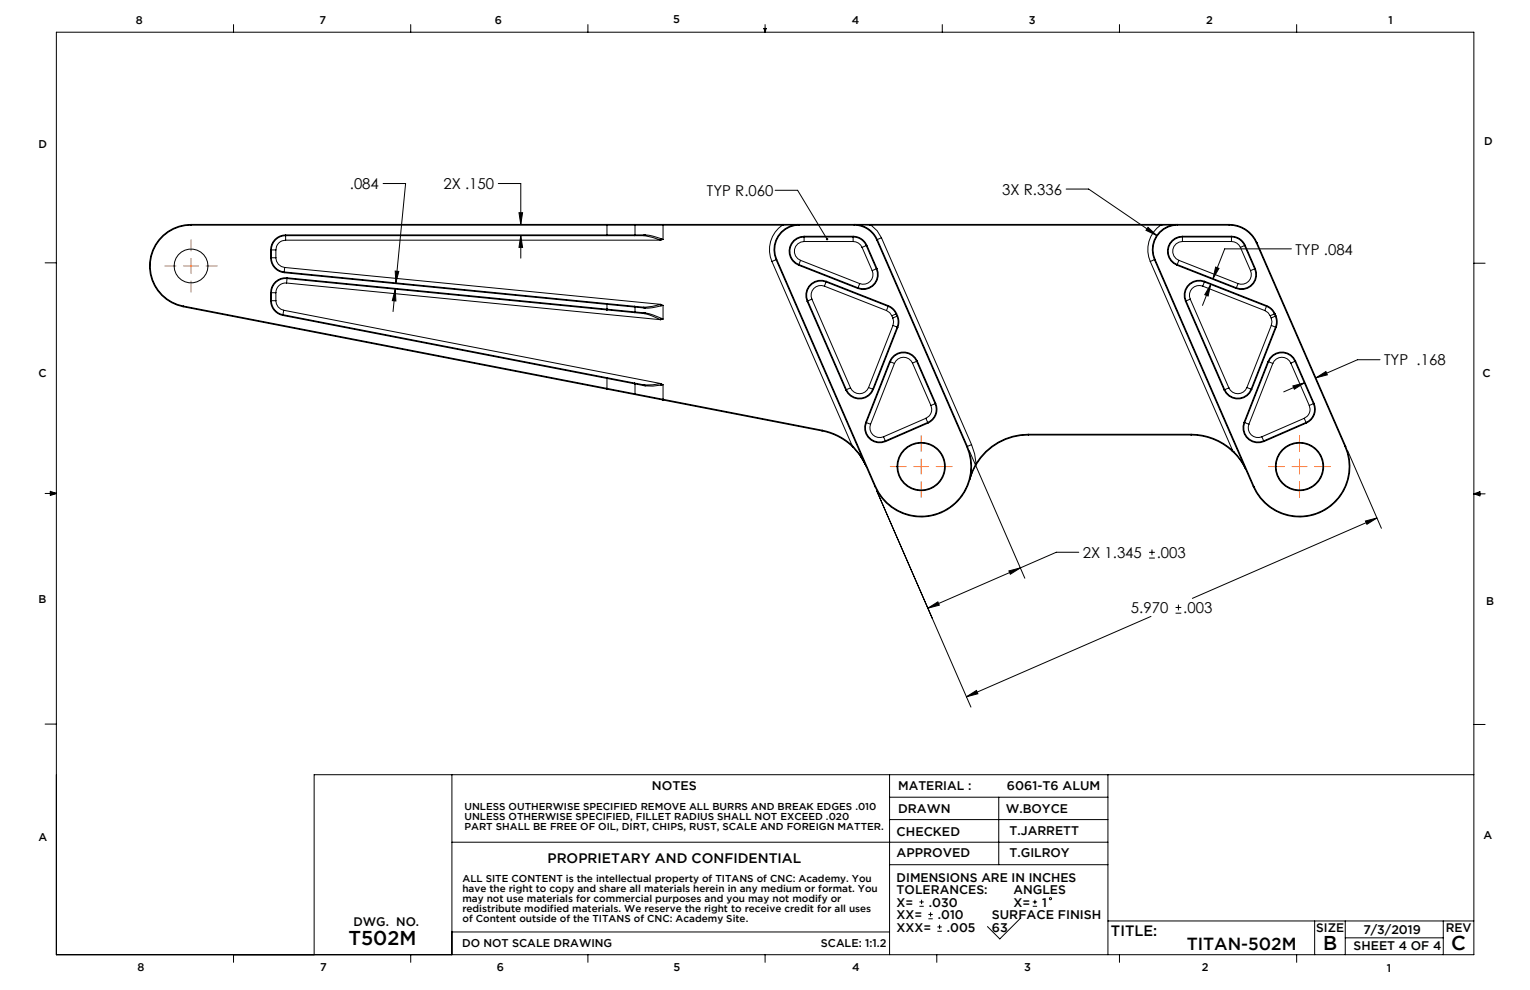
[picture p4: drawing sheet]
<svg xmlns="http://www.w3.org/2000/svg" width="432mm" height="279mm" viewBox="0 0 432 279" stroke-linecap="round" stroke-linejoin="round" font-family="sans-serif">
<g fill="none" stroke="#000" stroke-width=".28">
<path d="M15.9 9.1h400.1v260.3h-400.1zM65.9 6.9v2.2M115.9 6.9v2.2M165.9 6.9v2.2M215.6 8h.6l-.3 1.1zM215.7 8l.2 1.1M215.9 6.9v2.2M216 8l-.1 1.1M265.9 6.9v2.2M315.9 6.9v2.2M365.9 6.9v2.2M108.1 51.8h6.4l-2.8 28"/>
<path d="M140.6 51.8h6.4v11.5M218.8 53.7h6.3l8.3 13.8M300.9 53.4h6.3l19.2 13M12.7 74.2h3.2M53.9 63.5a11.5 11.5 0 0 0-11.4 10.5 11.5 11.5 0 0 0 9.2 12.4M53.9 63.3a11.7 11.7 0 0 0-11.7 10.6 11.7 11.7 0 0 0 9.5 12.7M53.9 63.5h125.3M53.9 63.3v.2M53.9 63.3h117.4M76.4 72.7a4.2 4.2 0 0 0 3.8 4.3M76.4 70.5v2.2M76.4 70.5h.2"/>
<path d="M76.4 72.7h.2M76.6 72.7a4 4 0 0 0 3.6 4M76.6 70.5h1.3M76.6 72.7h1.3M76.6 70.5v2.2M77.9 72.7a2.75 2.75 0 0 0 2.4 2.8M77.9 70.5v2.2M80.2 77l91.1 8.9M80.2 76.7v.3M80.2 76.7l91.1 9M80.3 75.5l-.1 1.2M80.3 75.5l106.2 10.4"/>
<path d="M80.6 66.3a4.2 4.2 0 0 0-4.2 4.2M80.6 66.5a4 4 0 0 0-4 4M80.6 66.3h98.6M80.6 66.5v1.3M80.6 67.8a2.75 2.75 0 0 0-2.7 2.7M80.6 66.3v.2M80.6 66.5h90.7M80.6 67.8h105.9M80.9 79.9a2.75 2.75 0 0 0-3 2.7M80.9 79.9l105.6 10.3M81 78.6a4 4 0 0 0-4.4 4M81 78.6l-.1 1.3"/>
<path d="M81 78.6l90.3 8.9M81 78.4a4.2 4.2 0 0 0-4.6 4.2M81 78.4l90.3 8.9M81 78.4v.2M111.5 76.5l1 .1-.8 3.2zM146.5 60h1l-.5 3.3zM147 66.5l.5 3.3h-1zM147 66.5v6.4M171.3 66.5h7.8M171.3 63.3h7.8M171.3 63.3v3.2M179.1 66.5h2.6"/>
<path d="M179.1 63.3h8M179.1 63.3l.1 .2M179.2 63.5h41.6M179.2 66.3h2.6M179.2 63.5v2.8M179.2 66.3l-.1 .2M181.7 66.5h.3M181.8 66.3h.3M181.8 66.3l-.1 .2M182 66.5l4.4 1.3M182.1 66.3l2.1 .3 2.4 .8M182.1 66.3l-.1 .2"/>
<path d="M186.4 67.8h.1M186.6 67.4l.5 .2M186.6 67.4l-.2 .4M187.1 63.3h34M187.1 63.3v4.3M187.1 67.6l-.6 .2M217.9 73.8l22.5 51.9M219 73.3l-1.1 .5M219 73.3l27.9 64.1M219.2 73.2l27.9 64.1M219.2 73.2l-.2 .1M220.8 63.5a8.4 8.4 0 0 0-2.9 10.3"/>
<path d="M220.8 63.3v.2M221.1 63.5h-.3M221.1 63.3h4M221.1 63.3v.2M225.1 63.3l-4 .2M225.1 63.3h16.4M225.4 74.9l16.7 6.5M225.5 74.7l-.1 .2M225.5 74.7l16.7 6.5M225.5 63.5a6.9 6.9 0 0 0-6.3 9.7M225.5 63.5v-.2a7.1 7.1 0 0 0-6.5 10M225.5 63.5h15.6"/>
<path d="M225.9 73.5l-.4 1.2M225.9 73.5l16.7 6.5M226.9 66.7a4.2 4.2 0 0 0-4.1 3.4 4.2 4.2 0 0 0 2.6 4.8M226.9 66.9a4 4 0 0 0-3.9 3.3 4 4 0 0 0 2.5 4.5M226.9 66.9v1.3M226.9 68.2a2.75 2.75 0 0 0-2.7 2.2 2.75 2.75 0 0 0 1.7 3.1M226.9 66.7h13.9M226.9 66.9h13.9M226.9 66.7v.2M226.9 68.2h13.9M233.1 79.6a4 4 0 0 0-4.3 .9 4 4 0 0 0-.8 4.4M233.1 79.6l-.4 1.2"/>
<path d="M233.1 79.6l17.5 6.9M233.2 79.4a4.2 4.2 0 0 0-4.6 1 4.2 4.2 0 0 0-.8 4.6M233.2 79.4l17.5 6.9M233.2 79.4l-.1 .2M240.8 66.7a4.2 4.2 0 0 1 3.9 2.5M240.8 66.9a4 4 0 0 1 3.7 2.4M240.8 68.2a2.75 2.75 0 0 1 2.5 1.6M240.8 66.9v1.3M240.8 66.7v.2M241.1 63.5a6.9 6.9 0 0 1 6.3 4.2M241.1 63.5v-.2a7.1 7.1 0 0 1 6.5 4.3M241.5 63.3l4 .2"/>
<path d="M241.5 63.3h4M243.3 69.8l2.9 6.6M244.5 69.3l-1.2 .5M244.5 69.3l2.8 6.6M244.7 69.2l2.8 6.6M244.7 69.2l-.2 .1M245.5 63.5h.3M245.5 63.3h82.4M245.5 63.3v.2M245.8 63.5l1.7 1.6 1.3 2M245.8 63.5h81.8M245.8 63.3v.2"/>
<path d="M246.2 76.4a2.75 2.75 0 0 1-.6 3 2.75 2.75 0 0 1-3 .6M247.3 75.9a4 4 0 0 1-.8 4.4 4 4 0 0 1-4.3 .9M247.3 75.9l-1.1 .5M247.4 67.7l25.4 58.4M247.5 75.8a4.2 4.2 0 0 1-.8 4.6 4.2 4.2 0 0 1-4.6 1M247.5 75.8l-.2 .1M247.6 67.6l25.4 58.4M247.6 67.6l-.2 .1M248.8 67.1l-1.2 .5M248.8 67.1l25.4 58.4M324 64.2l2.4 2.2-3-1.4zM324.6 73.8l23.3 53.3"/>
<path d="M325.8 73.3l-1.2 .5M325.8 73.3l27.9 64.1M326 73.2l27.9 64.1M326 73.2l-.2 .1M327.6 63.5a8.4 8.4 0 0 0-3 10.3M327.6 63.3v.2M327.9 63.5h-.3M327.9 63.3h4M327.9 63.3v.2M331.9 63.3l-4 .2M331.9 63.3h15M332.2 74.9l16.7 6.5"/>
<path d="M332.2 74.7v.2M332.2 74.7l16.7 6.5M332.3 63.5a6.9 6.9 0 0 0-6.3 9.7M332.3 63.5v-.2a7.1 7.1 0 0 0-6.5 10M332.3 63.5h14.6M332.7 73.5l-.5 1.2M332.7 73.5l16.7 6.5M333.7 66.7a4.2 4.2 0 0 0-4.2 3.4 4.2 4.2 0 0 0 2.7 4.8M333.7 66.9a4 4 0 0 0-3.9 3.3 4 4 0 0 0 2.4 4.5M333.7 66.9v1.3M333.7 68.2a2.75 2.75 0 0 0-2.7 2.2 2.75 2.75 0 0 0 1.7 3.1M333.7 66.7h13.8"/>
<path d="M333.7 66.9h13.8M333.7 66.7v.2M333.7 68.2h13.8M338.7 79.1h.1M339.9 79.6a4 4 0 0 0-4.4 .9 4 4 0 0 0-.8 4.4M339.9 79.6l-.5 1.2M339.9 79.6l17.5 6.9M340 79.4a4.2 4.2 0 0 0-4.6 1 4.2 4.2 0 0 0-.9 4.6M340 79.4l17.5 6.9M340 79.4l-.1 .2M343.1 75.4l.9 .3-1.7 2.9zM346.9 63.5a8.3 8.3 0 0 1 7.7 5.1"/>
<path d="M346.9 63.3a8.6 8.6 0 0 1 7.8 5.2M346.9 63.3v.2M347.5 66.7a4.2 4.2 0 0 1 3.9 2.5M347.5 66.9a4 4 0 0 1 3.7 2.4M347.5 68.2a2.75 2.75 0 0 1 2.6 1.6M347.5 66.9v1.3M347.5 66.7v.2M350.1 69.8l2.8 6.6M351.2 69.3l-1.1 .5M351.2 69.3l2.9 6.6M351.4 69.2l2.9 6.6M351.4 69.2l-.2 .1"/>
<path d="M352.9 76.4a2.75 2.75 0 0 1-.5 3 2.75 2.75 0 0 1-3 .6M354.1 75.9a4 4 0 0 1-.8 4.4 4 4 0 0 1-4.4 .9M354.1 75.9l-1.2 .5M354.3 75.8a4.2 4.2 0 0 1-.8 4.6 4.2 4.2 0 0 1-4.6 1M354.3 75.8l-.2 .1M354.6 68.6l25 57.5M354.7 68.5l25.1 57.5M354.7 68.5l-.1 .1M364.5 70.2h-18.9l-3.3 8.4M416 74.3h3.1M51.7 86.6l119.6 23.2M51.7 86.4l119.6 23.2"/>
<path d="M51.7 86.4v.2M76.4 84.9a4.2 4.2 0 0 0 3.4 4.1M76.4 82.6v2.3M76.4 84.9h.2M76.4 82.6h.2M76.6 84.9a4 4 0 0 0 3.2 3.9M76.6 82.6h1.3M76.6 84.9h1.3M76.6 82.6v2.3M77.9 84.9a2.75 2.75 0 0 0 2.2 2.7M77.9 82.6v2.3M79.8 89l91.5 17.8"/>
<path d="M79.8 88.8v.2M79.8 88.8l91.5 17.8M80.1 87.6l-.3 1.2M80.1 87.6l106.4 20.7M111.5 81.6l.2 3.3-1-.1zM111.5 81.6l-.6 6.3M171.3 85.9h.1M171.3 87.5h.1M171.3 85.9l7.9 .8M171.3 87.5l7.7 .7M171.3 85.9v1.4M171.3 87.3h.1"/>
<path d="M171.3 85.7h.1M171.3 85.7l7.8 .7M171.3 85.7v.2M171.3 87.3l7.9 .7M171.3 87.3v.2M179 88.2l2.7 .3M179.1 86.4l.1 .3M179.1 86.4h.1M179.1 86.4l2.6 .3M179.2 86.7h.1M179.2 86.7l2.6 .2M179.2 86.7v1.3"/>
<path d="M179.2 88h.1M179.2 88l2.6 .3M179.2 88l-.2 .2M181.7 86.7h.3M181.7 88.5h.3M181.7 86.7l.1 .2M181.8 86.9l.3 .1M181.8 88.3h.3M181.8 88.3l-.1 .2M182 88.5l4.4 1.7M182 86.7l.1 .3M182.1 88.3l2.2 .6 2.3 .9"/>
<path d="M182.1 88.3l-.1 .2M186.4 90.2h.1M186.5 85.9l-4.5 .8M186.5 85.9l.1 .4M186.5 85.9h.1M186.5 85.9l.6 .3M186.6 86.3l-2.5 .5-2 .2M186.6 89.8l.5 .3M186.6 89.8l-.2 .4M187.1 86.2v3.9M187.1 86.2l-.5 .1M187.1 90.1l-.6 .1"/>
<path d="M227.8 85l10.9 25.1M228 84.9l-.2 .1M228 84.9l10.9 25.1M229.1 84.4l-1.1 .5M229.1 84.4l10.9 25.1M232.7 80.8a2.75 2.75 0 0 0-3 .6 2.75 2.75 0 0 0-.6 3M232.7 80.8l17.5 6.8M242.2 81.2l-.1 .2M242.6 80l-.4 1.2M250.2 87.6l.9 .6 .6 .9M250.6 86.5a4 4 0 0 1 2.3 2.1M250.6 86.5l-.4 1.1"/>
<path d="M250.7 86.3a4.2 4.2 0 0 1 2.4 2.2M250.7 86.3l-.1 .2M251.7 89.1l.3 .6M252 89.7l.2 1.1-.2 1M252 91.8l1.2 .5M252 91.8l-6.9 17.6M252.9 88.6l-1.2 .5M252.9 88.6l.2 .6M253.1 88.5l.2 .7M253.1 88.5l-.2 .1M253.1 89.2a4 4 0 0 1 .1 3.1M253.1 89.2l-1.1 .5"/>
<path d="M253.2 92.3l-6.9 17.5M253.2 92.3l.2 .1M253.3 89.2a4.2 4.2 0 0 1 .1 3.2M253.3 89.2h-.2M253.4 92.4l-6.9 17.5M334.5 85l11 25.1M334.7 84.9l-.2 .1M334.7 84.9l11 25.1M335.9 84.4l-1.2 .5M335.9 84.4l10.9 25.1M339.4 80.8a2.75 2.75 0 0 0-3 .6 2.75 2.75 0 0 0-.5 3M339.4 80.8l17.6 6.8"/>
<path d="M341.7 80.3l-.7 3.2-1-.3zM341.7 80.3l-2.3 5.9M348.9 81.2v.2M349.4 80l-.5 1.2M357 87.6l.9 .6 .6 .9M357.4 86.5a4 4 0 0 1 2.2 2.1M357.4 86.5l-.4 1.1M357.5 86.3a4.2 4.2 0 0 1 2.3 2.2M357.5 86.3l-.1 .2M358.5 89.1l.2 .6M358.7 89.7l.3 1.1-.2 1M358.8 91.8l1.2 .5"/>
<path d="M358.8 91.8l-6.9 17.6M359.6 88.6l-1.1 .5M359.6 88.6l.3 .6M359.8 88.5l.3 .7M359.8 88.5l-.2 .1M359.9 89.2a4 4 0 0 1 .1 3.1M359.9 89.2l-1.2 .5M360 92.3l-6.9 17.5M360 92.3l.2 .1M360.1 89.2a4.2 4.2 0 0 1 .1 3.2M360.1 89.2h-.2M360.2 92.4l-6.9 17.5"/>
<path d="M171.3 106.8l7.9 1.5M171.3 109.8l7.7 1.5M171.3 106.8v2.8M171.3 109.6h.1M171.3 109.6v.2M171.3 106.6h.1M171.3 106.6l7.8 1.5M171.3 106.6v.2M171.3 109.6l7.9 1.6M179.1 111.3h.1M179.1 111.3l8 1.6M179.1 108.1h.1"/>
<path d="M179.1 108.1l.1 .2M179.1 108.1l2.6 .5M179.2 108.3h.1M179.2 108.3l2.5 .5M179.2 111.2l-.2 .1M179.2 111.2h.1M179.2 108.3v2.9M179.2 111.2l7.9 1.5M181.7 108.6l.3 .1M181.7 108.6v.2M181.7 108.8l.4 .1M182 108.7l.1 .2"/>
<path d="M186.5 108.3l-4.5 .4M186.5 108.3l.1 .4M186.5 108.3h.1M186.5 108.3l.6 .3M186.6 108.7l-2.4 .3-2.1-.1M187.1 112.9h.1M187.1 112.9l44.9 8.7M187.1 112.7v.2M187.1 108.6l-.5 .1M187.1 108.6v4.1M187.1 112.7h.1M187.2 112.7l44.8 8.7"/>
<path d="M187.2 112.7l-.1 .2M238.9 110l-.2 .1M240 109.5l-1.1 .5M244.3 119.2a4.2 4.2 0 0 0 1 4.6 4.2 4.2 0 0 0 4.6 .8M244.3 119.2l.2 .1M244.5 119.3a4 4 0 0 0 1 4.3 4 4 0 0 0 4.4 .8M244.5 119.3l1.2 .4M245.1 109.4l1.2 .4M245.1 109.4a2.75 2.75 0 0 1-2.5 1.7 2.75 2.75 0 0 1-2.6-1.6M245.7 119.7a2.75 2.75 0 0 0 .6 3 2.75 2.75 0 0 0 3.1 .6M246.3 109.8a4 4 0 0 1-3.7 2.6 4 4 0 0 1-3.7-2.4M246.3 109.8l.2 .1"/>
<path d="M246.5 109.9a4.2 4.2 0 0 1-3.9 2.7 4.2 4.2 0 0 1-3.9-2.5M251.1 102l-6.8 17.2M251.1 102l.2 .1M251.3 102.1l1.1 .5M251.3 102.1l-6.8 17.2M252.4 102.6l-6.7 17.1M257.5 102.5a2.75 2.75 0 0 0-2.6-1.7 2.75 2.75 0 0 0-2.5 1.8M257.5 102.5l5.2 11.9M258.7 102a4 4 0 0 0-3.8-2.4 4 4 0 0 0-3.6 2.5M258.7 102l-1.2 .5M258.7 102l5.2 11.9M258.9 101.9a4.2 4.2 0 0 0-4-2.6 4.2 4.2 0 0 0-3.8 2.7"/>
<path d="M258.9 101.9l5.2 11.9M258.9 101.9l-.2 .1M261.3 118.1l.5 1.1M261.3 118.1l-11.9 5.2M261.8 119.2l-11.9 5.2M261.8 119.2l.1 .2M261.9 119.4l-12 5.2M262.7 114.4a2.75 2.75 0 0 1-1.4 3.7M263.9 113.9a4 4 0 0 1-2.1 5.3M263.9 113.9l-1.2 .5M264.1 113.8a4.2 4.2 0 0 1-2.2 5.6M264.1 113.8l-.2 .1"/>
<path d="M345.7 110l-.2 .1M346.8 109.5l-1.1 .5M351.1 119.2a4.2 4.2 0 0 0 1 4.6 4.2 4.2 0 0 0 4.6 .8M351.1 119.2l.2 .1M351.3 119.3a4 4 0 0 0 .9 4.3 4 4 0 0 0 4.4 .8M351.3 119.3l1.2 .4M351.9 109.4l1.2 .4M351.9 109.4a2.75 2.75 0 0 1-2.5 1.7 2.75 2.75 0 0 1-2.6-1.6M352.5 119.7a2.75 2.75 0 0 0 .6 3 2.75 2.75 0 0 0 3 .6M353.1 109.8a4 4 0 0 1-3.7 2.6 4 4 0 0 1-3.7-2.4M353.1 109.8l.2 .1M353.3 109.9a4.2 4.2 0 0 1-3.9 2.7 4.2 4.2 0 0 1-3.9-2.5"/>
<path d="M357.8 102l-6.7 17.2M357.8 102l.2 .1M358 102.1l1.2 .5M358 102.1l-6.7 17.2M359.2 102.6l-6.7 17.1M364.3 102.5a2.75 2.75 0 0 0-2.6-1.7 2.75 2.75 0 0 0-2.5 1.8M364.3 102.5l5.2 11.9M364.9 108.9l3.2-.8-2.8 1.7zM365.5 102a4 4 0 0 0-3.8-2.4 4 4 0 0 0-3.7 2.5M365.5 102l-1.2 .5M365.5 102l5.2 11.9M365.7 101.9a4.2 4.2 0 0 0-4-2.6 4.2 4.2 0 0 0-3.9 2.7"/>
<path d="M365.7 101.9l5.2 11.9M365.7 101.9l-.2 .1M368.1 118.1l.5 1.1M368.1 118.1l-12 5.2M368.1 108.1l-5.8 2.5M368.6 119.2l-12 5.2M368.6 119.2l.1 .2M368.7 119.4l-12 5.2M369.5 114.4a2.75 2.75 0 0 1-1.4 3.7M370.7 113.9a4 4 0 0 1-2.1 5.3M370.7 113.9l-1.2 .5M370.9 113.8a4.2 4.2 0 0 1-2.2 5.6"/>
<path d="M370.9 113.8l-.2 .1M371.4 106.6l2.8-1.7 .4 .9zM389.5 101.5h-6.4l-11.7 5.1M12.7 139.3h3.2M14.2 139l1.7 .3M14.2 138.7l1.7 .6-1.7 .5zM15.9 139.3l-1.7 .2M232 121.6a17.1 17.1 0 0 1 8.3 4.2M232 121.4a17.3 17.3 0 0 1 8.4 4.3M232 121.4v.2M240.3 125.8l.4 .4M240.4 125.7l.4 .3"/>
<path d="M240.4 125.7l-.1 .1M240.8 126l1.9 2.3 1.4 2.6-1.5-2.5-1.9-2.2M240.8 126l-.1 .2M242.5 128.2l1.9 3.4M247.1 137.3l-.2 .1M247.4 138.5l26.6 61.1M249.4 123.3l.5 1.1M249.9 124.4v.2M253.1 131.7h.3M272.8 126.1a14 14 0 0 1-7.2 18.4 14 14 0 0 1-18.5-7.2M273 126a14.2 14.2 0 0 1-7.3 18.7 14.2 14.2 0 0 1-18.8-7.3M273 126l-.2 .1"/>
<path d="M273.5 127.2l15.7 36M273.9 134.8l-.2 .6M273.9 134.8h.1M274.2 125.5l-1.2 .5M274.2 125.5l.9 2.6 .4 2.7M275.3 131.1l-.8 1.6-.6 2.1M275.3 131.1l.2 .1M275.5 130.8l-.2 .3M275.5 130.8l.1 .1M275.5 131.2l-1.7 3.8M275.6 130.9l-.1 .3M290.2 122.6a17.3 17.3 0 0 0-14.7 8.2"/>
<path d="M290.2 122.8a17.1 17.1 0 0 0-14.6 8.1M290.2 122.6v.2M290.2 122.6h46M290.2 122.8h46M336.2 122.6a17.3 17.3 0 0 1 11.7 4.5M336.2 122.8a17.1 17.1 0 0 1 11.5 4.5M336.2 122.6v.2M347.7 127.3l.4 .3M347.9 127.1l.3 .4M347.9 127.1l-.2 .2M348.2 127.5l1.9 2.2 1.4 2.7-1.5-2.5-1.9-2.3M348.2 127.5l-.1 .1"/>
<path d="M353.9 137.3l-.2 .1M356.1 123.3l.5 1.1M356.6 124.4l.1 .2M359.9 131.7h.2M379.6 126.1a14 14 0 0 1-7.2 18.4 14 14 0 0 1-18.5-7.2M379.8 126a14.2 14.2 0 0 1-7.4 18.7 14.2 14.2 0 0 1-18.7-7.3M379.8 126l-.2 .1M380.3 127.2l9.6 21.9M416 139.4h3.1M416 139.4l1.7-.6v1.1zM416 139.4l1.7 .2M417.7 139.1l-1.7 .3"/>
<path d="M304.5 155.9h-6.4l-36.2 15.7M324.3 157.5h1.6M324.3 155.9h1.6M325.1 155.1v1.6M385.4 147l3.2-.8-2.8 1.8zM388.6 146.2l-52.1 22.7M261.9 171.6l2.8-1.7 .4 .9zM284.7 161.1l3.3-.8-2.9 1.8zM324.8 174l-52 22.6M331.8 173.1h1.6M331.8 171.4h1.6M332.6 170.6v1.6"/>
<path d="M272.8 196.6l2.8-1.7 .4 .9zM12.7 204.4h3.2M127.5 218.6v50.8M251.1 218.6v50.8M312.7 218.6v50.8M416 204.5h3.1M416 218.6h-327.3v50.8M127.5 237.7h185.2M251.1 231.3h61.6M251.1 225h61.6M281.9 225v19M251.1 244h61.6"/>
<path d="M259.5 255.8h1.2M259.5 254.6h1.2M260.1 253.9v1.3M262 259.3h1.2M262 258.1h1.2M262.6 257.5v1.2M288 259.1l-5.8 5.9-3.5-3.5M291.5 255.8h1.2M291.5 254.6h1.2M292.1 253.9v1.3M312.7 259.9h103.3M371 259.9v9.5"/>
<path d="M379.7 259.9v9.5M407.3 259.9v9.5M65.9 269.4v2.2M115.9 269.4v2.2M127.5 263h123.6M165.9 269.4v2.2M215.9 269.4v2.2M264.4 269.4v2.2M264.6 262.8h1.2M264.6 261.6h1.2M265.2 261v1.2M315.9 269.4v2.2"/>
<path d="M365.9 269.4v2.2M379.7 264.7h27.6"/>
<circle cx="53.9" cy="75.1" r="4.8"/>
<circle cx="260" cy="131.7" r="6.8"/>
<circle cx="260" cy="131.7" r="6.6"/>
<circle cx="366.8" cy="131.7" r="6.8"/>
<circle cx="366.8" cy="131.7" r="6.6"/>
<circle cx="296.5" cy="253.6" r=".31"/>
</g>
<g fill="none" stroke="#ff8040" stroke-width=".28">
<path d="M46.5 75.1h3.2M51.8 75.1h4.2M53.9 67.7v3.1M53.9 72.9v4.3M53.9 79.3v3.2M58.2 75.1h3.1M251.2 131.7h4.5M257.9 131.7h4.2M260 122.9v4.5M260 129.6v4.2M260 135.9v4.5M264.2 131.7h4.5"/>
<path d="M358 131.7h4.5M364.6 131.7h4.3M366.8 122.9v4.5M366.8 129.6v4.2M366.8 135.9v4.5M371 131.7h4.5"/>
</g>
<g fill="#000">
<path d="M233.2 67.2l.5 .1v.4l-.3-.2 .2 .3-.5-.1z"/>
<path d="M111.5 76.5l1 .1-.8 3.2zM111.5 81.6l.2 3.3-1-.1zM343.1 75.4l.9 .3-1.7 2.9zM341.7 80.3l-.7 3.2-1-.3zM364.9 108.9l3.2-.8-2.8 1.7zM371.4 106.6l2.8-1.7 .4 .9zM272.8 196.6l2.8-1.7 .4 .9zM385.4 147l3.2-.8-2.8 1.8zM261.9 171.6l2.8-1.7 .4 .9zM284.7 161.1l3.3-.8-2.9 1.8zM324 64.2l-.6 .8 3 1.4zM146.5 60h1l-.5 3.3zM147 66.5l.5 3.3h-1z"/>
</g>
<g font-size="5.6">
<text x="98.3" y="266.6">T502M</text>
<text x="373.4" y="268.2">B</text>
<text x="409.6" y="268.2">C</text>
</g>
<text font-size="4.9" x="334.9" y="268.2">TITAN-502M</text>
<g font-size="4.2">
<text x="98.7" y="53.4">.084</text>
<text x="125.1" y="53.4">2X .150</text>
<text x="199.5" y="55.3">TYP R.060</text>
<text x="282.8" y="55">3X R.336</text>
<text x="365.6" y="71.8">TYP .084</text>
<text x="390.6" y="103.1">TYP .168</text>
<text x="305.6" y="157.4">2X 1.345</text>
<text x="326.5" y="157.4">.003</text>
<text x="319.2" y="173">5.970</text>
<text x="333.9" y="173">.003</text>
<text x="313.5" y="264.2">TITLE:</text>
</g>
<text font-size="3.9" x="154.5" y="243.5">PROPRIETARY AND CONFIDENTIAL</text>
<g font-size="3.5">
<text x="184" y="223">NOTES</text>
<text x="253.5" y="223.1">MATERIAL :</text>
<text x="284.2" y="223">6061-T6 ALUM</text>
<text x="253.4" y="229.4">DRAWN</text>
<text x="283.8" y="229.4">W.BOYCE</text>
<text x="253" y="235.8">CHECKED</text>
<text x="284.9" y="235.8">T.JARRETT</text>
<text x="253" y="242">APPROVED</text>
<text x="284.9" y="241.9">T.GILROY</text>
<text x="253.1" y="248.8">DIMENSIONS ARE IN INCHES</text>
<text x="253.1" y="252.3">TOLERANCES:</text>
<text x="253.1" y="255.8">X=</text>
<text x="262.2" y="255.8">.030</text>
<text x="286" y="252.3">ANGLES</text>
<text x="286" y="255.8">X=</text>
<text x="294.2" y="255.8">1</text>
<text x="99.7" y="261.5">DWG. NO.</text>
<text x="253.1" y="262.9">XXX=</text>
<text x="253.1" y="259.4">XX=</text>
<text x="264.7" y="259.4">.010</text>
<text x="267.2" y="262.9">.005</text>
<text x="279.9" y="259.4">SURFACE FINISH</text>
<text x="279.9" y="262.9">63</text>
<text x="371.5" y="263.2">SIZE</text>
<text x="384.8" y="263.5">7/3/2019</text>
<text x="408" y="263.2">REV</text>
<text x="382" y="268.2">SHEET 4 OF 4</text>
</g>
<g font-size="3.2">
<text x="38.3" y="6.8">8</text>
<text x="90.2" y="6.8">7</text>
<text x="139.7" y="6.6">6</text>
<text x="190" y="6.6">5</text>
<text x="240.4" y="6.7">4</text>
<text x="290.4" y="6.8">3</text>
<text x="340.4" y="6.7">2</text>
<text x="391.9" y="6.8">1</text>
<text x="10.9" y="41.7">D</text>
<text x="418.9" y="40.8">D</text>
<text x="10.9" y="106.4">C</text>
<text x="418.4" y="106.5">C</text>
<text x="10.8" y="170.3">B</text>
<text x="419.4" y="170.7">B</text>
<text x="10.8" y="237.3">A</text>
<text x="418.6" y="236.9">A</text>
<text x="130.4" y="267.2">DO NOT SCALE DRAWING</text>
<text x="231.7" y="267.4">SCALE: 1:1.2</text>
<text x="38.8" y="273.9">8</text>
<text x="90.4" y="273.9">7</text>
<text x="140.2" y="273.9">6</text>
<text x="190.1" y="274">5</text>
<text x="240.5" y="273.9">4</text>
<text x="289" y="274">3</text>
<text x="339.1" y="274">2</text>
<text x="391.4" y="274.2">1</text>
</g>
<g font-size="2.8">
<text x="131.1" y="228.7">UNLESS OUTHERWISE SPECIFIED REMOVE ALL BURRS AND BREAK EDGES .010</text>
<text x="131.1" y="231.6">UNLESS OTHERWISE SPECIFIED, FILLET RADIUS SHALL NOT EXCEED .020</text>
<text x="131.1" y="234.4">PART SHALL BE FREE OF OIL, DIRT, CHIPS, RUST, SCALE AND FOREIGN MATTER.</text>
<text x="130.5" y="248.9">ALL SITE CONTENT is the intellectual property of TITANS of CNC: Academy. You</text>
<text x="130.5" y="251.8">have the right to copy and share all materials herein in any medium or format. You</text>
<text x="130.5" y="254.6">may not use materials for commercial purposes and you may not modify or</text>
<text x="130.5" y="257.4">redistribute modified materials. We reserve the right to receive credit for all uses</text>
<text x="130.5" y="260.2">of Content outside of the TITANS of CNC: Academy Site.</text>
</g>
</svg>
